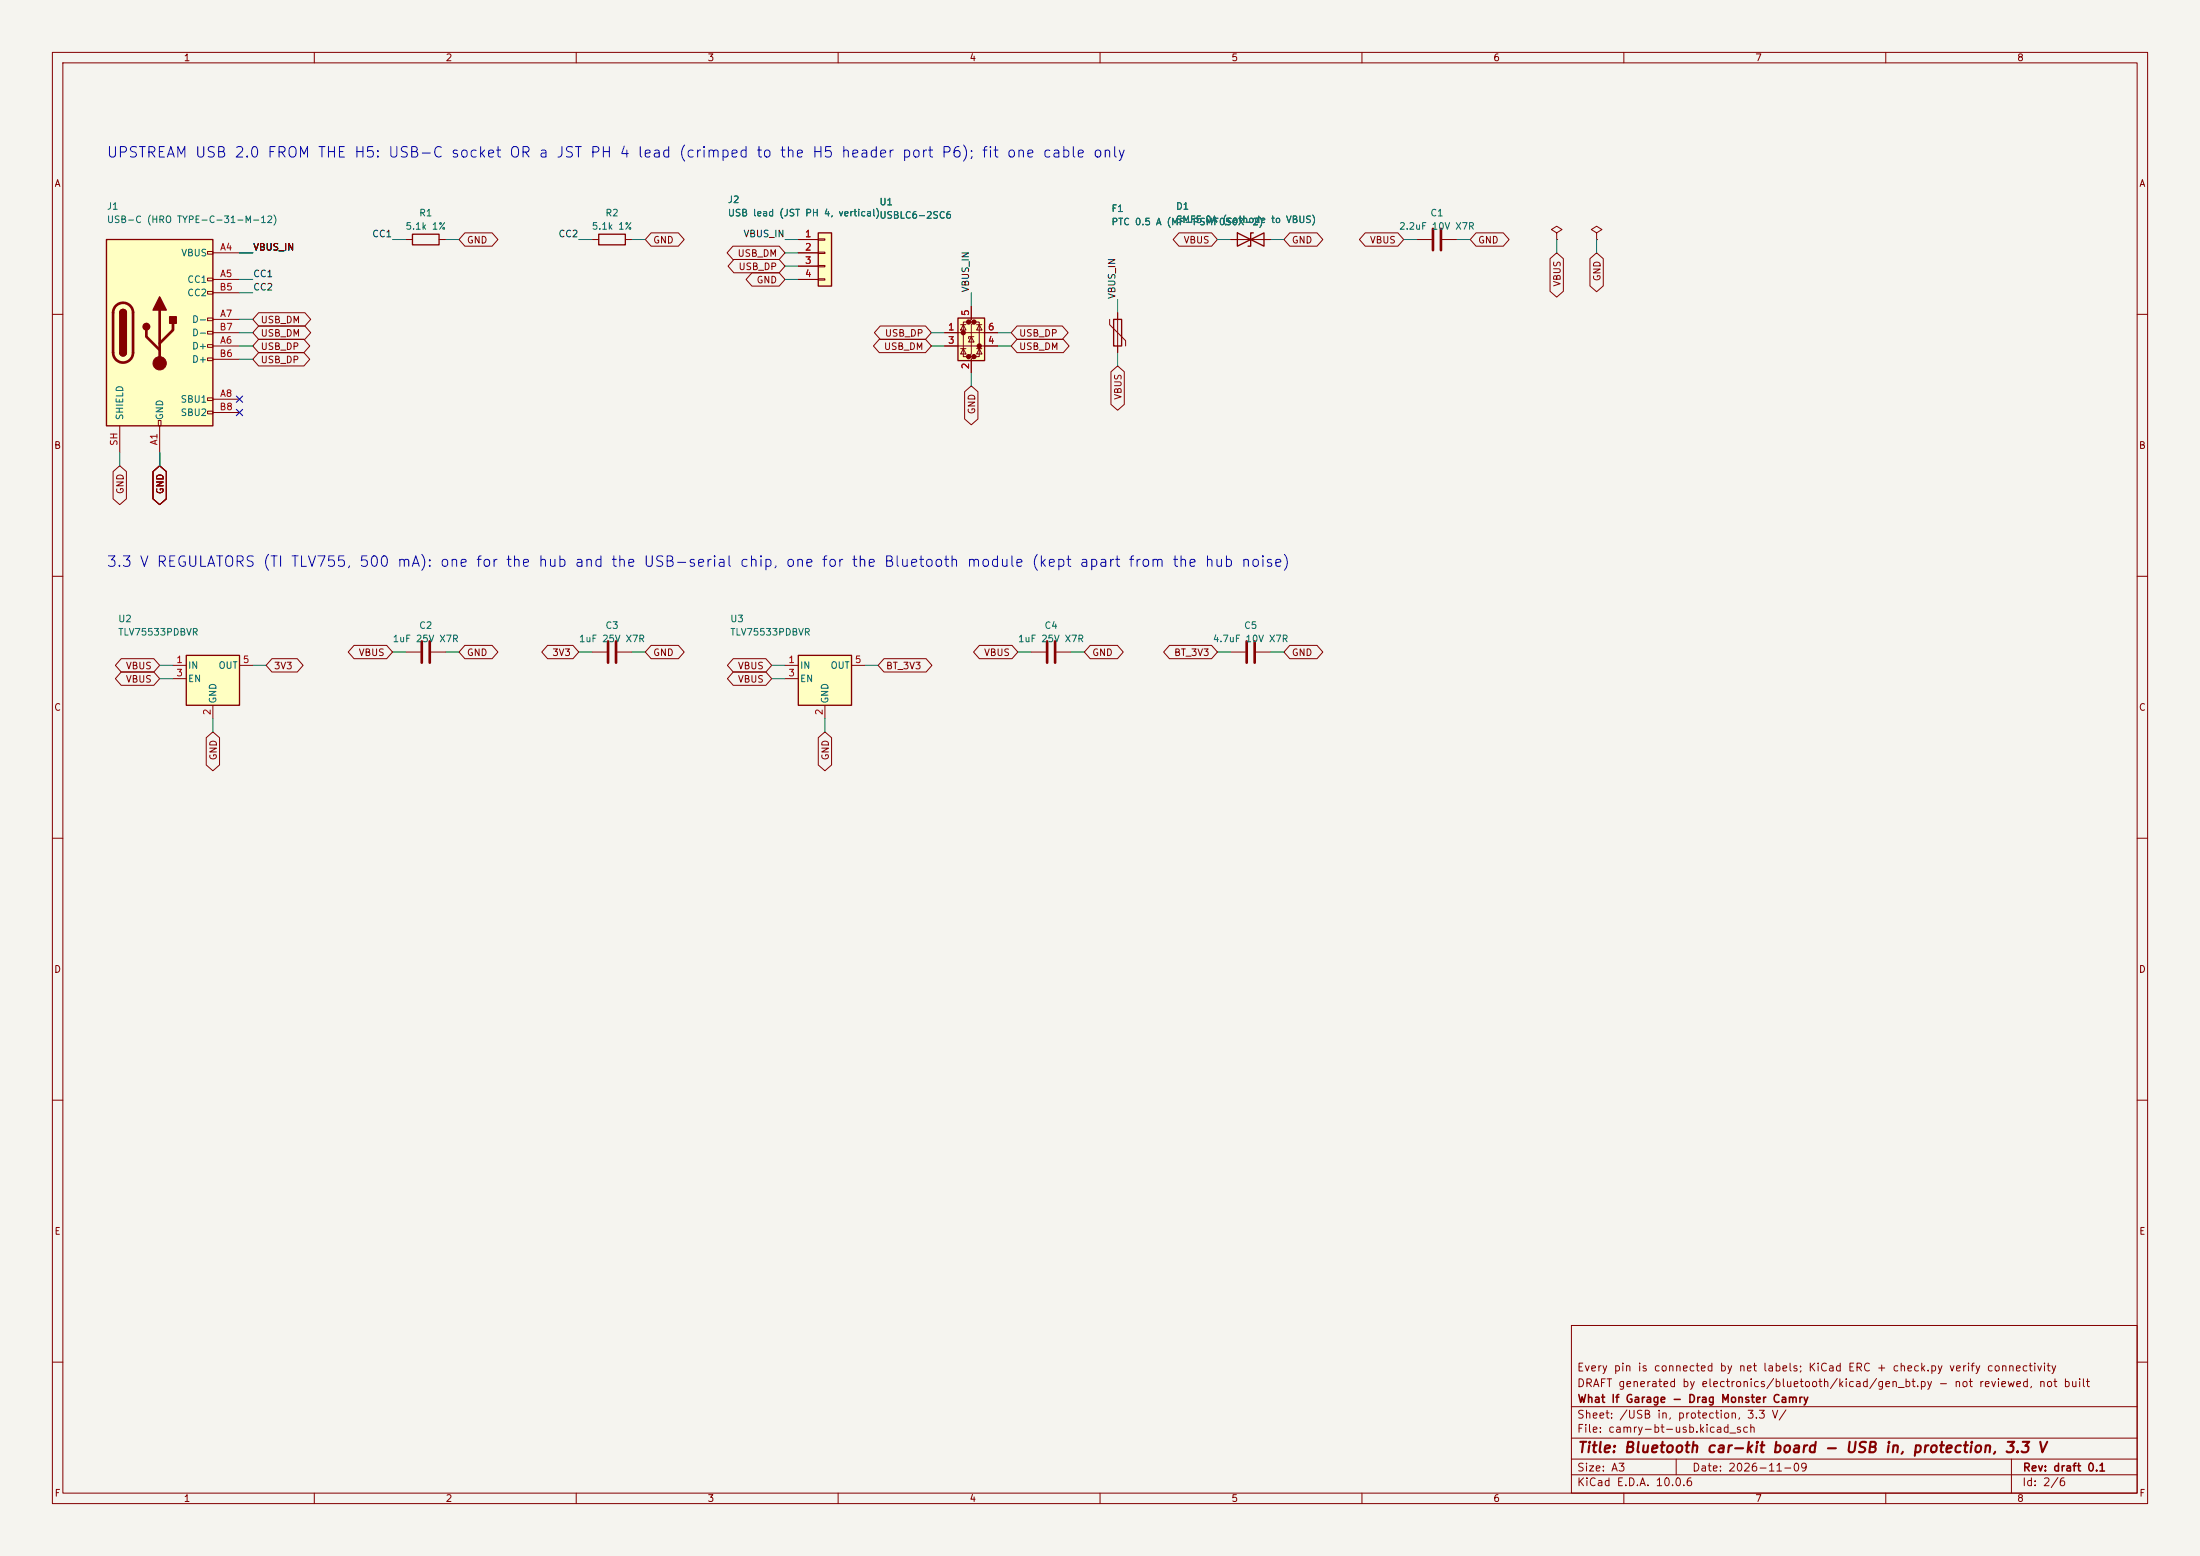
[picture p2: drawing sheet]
<svg xmlns="http://www.w3.org/2000/svg" width="420mm" height="297mm" viewBox="0 0 420 297" stroke-linecap="round" stroke-linejoin="round" font-family="sans-serif">
<path d="M0 0h420v297h-420z" fill="#f5f4ef" stroke="#f5f4ef" stroke-width=".19"/>
<g fill="none" stroke="#840000" stroke-width=".19">
<path d="M10 10h400v277h-400zM12 12h396v273h-396zM60 10v2M110 10v2M160 10v2M210 10v2M260 10v2M310 10v2M360 10v2M10 60h2M408 60h2M10 110h2"/>
<path d="M408 110h2M77.5 124.5h2.8M82.3 124.5h2.8M10 160h2M408 160h2M10 210h2M408 210h2M300 253h108v32h-108zM10 260h2M300 278.5h108M300 274.5h108M300 268.5h108"/>
<path d="M320 278.5v3M384 278.5v6.5M408 260h2M60 285v2M110 285v2M160 285v2M210 285v2M260 285v2M300 281.5h108M310 285v2M360 285v2"/>
</g>
<path d="M80.5 122.4v4.1M82 122.4v4.1" fill="none" stroke="#840000" stroke-width=".51"/>
<path d="M35.6 125.1h10.1v9.5h-10.1z" fill="#ffffc2"/>
<path d="M78.7 44.7h5.1v2h-5.1zM212.6 61h1.5v5h-1.5zM35.6 125.1h10.1v9.5h-10.1z" fill="none" stroke="#840000" stroke-width=".25"/>
<g fill="none" stroke="#840000" stroke-width=".19">
<path d="M77.5 45.7h1.2M83.8 45.7h1.3M213.4 59.7v7.6M270.5 45.7h2.8M275.3 45.7h2.8M297.2 44.5l1-.7-1-.6-1 .6 1 .7v1.2M297.2 45.7h.1M304.8 44.5l1-.7-1-.6-1 .6 1 .7v1.2M304.8 45.7h.1M211.8 61v1l3.1 3v1M33 127h2.6M33 129.5h2.6"/>
<path d="M40.6 134.6v2.6M45.7 127h2.6M234.9 124.5h2.8M239.8 124.5h2.8"/>
</g>
<path d="M273.6 43.7v4.1M275.1 43.7v4.1M238 122.4v4.1M239.5 122.4v4.1" fill="none" stroke="#840000" stroke-width=".51"/>
<path d="M156.2 44.5h2.5v10.1h-2.5z" fill="#ffffc2"/>
<path d="M156.2 44.5h2.5v10.1h-2.5z" fill="none" stroke="#840000" stroke-width=".25"/>
<path d="M152.4 45.7h3.8M152.4 48.3h3.8M152.4 50.8h3.8M152.4 53.3h3.8M156.2 45.6h1.3v.2h-1.3zM156.2 48.1h1.3v.3h-1.3zM156.2 50.7h1.3v.2h-1.3zM156.2 53.2h1.3v.3h-1.3z" fill="none" stroke="#840000" stroke-width=".19"/>
<path d="M182.9 60.7h5.1v8.1h-5.1z" fill="#ffffc2"/>
<g fill="#840000" stroke="#840000" stroke-width=".51">
<circle cx="183.9" cy="63.5" r=".25"/>
<circle cx="184.9" cy="61.5" r=".25"/>
<circle cx="184.9" cy="68.1" r=".25"/>
<circle cx="185.9" cy="61.5" r=".25"/>
<circle cx="185.9" cy="68.1" r=".25"/>
<circle cx="186.9" cy="66" r=".25"/>
</g>
<g fill="none" stroke="#840000" stroke-width=".19">
<path d="M185.4 58.4v2.6l-.5 .5h1l-.5 .5v5.6l-.5 .5h1l-.5 .5v2.5M180.3 63.5h10.2M180.3 66h10.2M183.4 66.5h1M183.4 62h1M183.9 62l.5 1h-1zM183.9 66.5l.5 1.1h-1zM184.9 61.5h-1v6.6h1M185.4 64.3l.5 1h-1zM185.9 64.3h-1v.3M185.9 61.5h1v6.6h-1M186.4 66.5h1.1"/>
<path d="M186.4 62h1.1M186.9 62l.6 1h-1.1zM186.9 66.5l.6 1.1h-1.1z"/>
</g>
<path d="M182.9 60.7h5.1v8.1h-5.1z" fill="none" stroke="#840000" stroke-width=".25"/>
<path d="M20.3 45.7h20.3v35.6h-20.3z" fill="#ffffc2"/>
<g fill="none" stroke="#840000" stroke-width=".19">
<path d="M39.6 48h1v.5h-1zM39.6 53.1h1v.5h-1zM39.6 55.6h1v.5h-1zM40.6 48.3h5.1M40.6 53.3h5.1M40.6 55.9h5.1M113 45.7h1.3M119.4 45.7h1.2M234.9 45.7h7.7M39.6 60.7h1v.5h-1zM39.6 63.2h1v.6h-1zM39.6 65.8h1v.5h-1z"/>
<path d="M39.6 68.3h1v.5h-1zM39.6 75.9h1v.6h-1zM39.6 78.5h1v.5h-1zM40.6 66h5.1M40.6 61h5.1M40.6 76.2h5.1M40.6 68.6h5.1M40.6 63.5h5.1M40.6 78.7h5.1M22.9 81.3v5.1M30.2 80.3h.5v1h-.5zM30.5 81.3v5.1"/>
<path d="M113 124.5h2.8M117.9 124.5h2.7M196.8 124.5h2.8M201.7 124.5h2.8"/>
</g>
<path d="M20.3 45.7h20.3v35.6h-20.3zM22.9 59.7a.64 .64 0 0 1 .6-.6 .64 .64 0 0 1 .6 .6M114.3 44.7h5.1v2h-5.1zM236.2 44.5v2.5l5.1-2.5v2.5zM239.3 44.5h-.5v2.5h-.5M22.9 67.3a.64 .64 0 0 0 .6 .6 .64 .64 0 0 0 .6-.6" fill="none" stroke="#840000" stroke-width=".25"/>
<path d="M22.1 58.4a1.9 1.9 0 0 1 2.1-.5 1.9 1.9 0 0 1 1.2 1.8v7.6a1.91 1.91 0 0 1-1.9 1.9 1.91 1.91 0 0 1-1.9-1.9v-7.8l.2-.6zM30.5 59.2v10.1M27.9 63v1.3l2.6 2.5M33 61.7v1.3l-2.5 2.5M116.1 122.4v4.1M117.6 122.4v4.1M199.9 122.4v4.1M201.4 122.4v4.1" fill="none" stroke="#840000" stroke-width=".51"/>
<g fill="#840000" stroke="#840000" stroke-width=".25">
<path d="M22.9 59.7h1.2v7.6h-1.2z"/>
<path d="M23 59.2a.64 .64 0 0 1 .7-.1 .64 .64 0 0 1 .4 .6h-1.2z"/>
<path d="M22.9 67.3h1.2a.64 .64 0 0 1-.6 .6 .64 .64 0 0 1-.6-.6z"/>
<path d="M30.5 56.6l1.2 2.6h-2.5z"/>
<path d="M32.4 60.5h1.3v1.2h-1.3z"/>
<circle cx="27.9" cy="62.4" r=".63"/>
</g>
<circle cx="30.5" cy="69.3" r="1.27" fill="#840000" stroke="#840000" stroke-width=".19"/>
<path d="M152.4 125.1h10.2v9.5h-10.2z" fill="#ffffc2"/>
<path d="M152.4 125.1h10.2v9.5h-10.2z" fill="none" stroke="#840000" stroke-width=".25"/>
<g fill="none" stroke="#840000" stroke-width=".19">
<path d="M49.4 59.7h8.8l1.1 1.3-1.1 1.2h-8.8l-1.1-1.2zM88.7 44.4h5.2l1.2 1.3-1.2 1.3h-5.2l-1.1-1.3zM124.3 44.4h5.2l1.1 1.3-1.1 1.3h-5.2l-1.1-1.3zM139.9 47h8.8l1.2 1.3-1.2 1.2h-8.8l-1.1-1.2zM140.1 49.5h8.6l1.2 1.3-1.2 1.3h-8.6l-1.1-1.3zM143.5 52.1h5.2l1.2 1.2-1.2 1.3h-5.2l-1.1-1.3zM152.4 45.7h3.8M152.4 48.3h3.8M152.4 50.8h3.8M152.4 53.3h3.8M185.4 58.4v2.6M213.4 59.7v1.3"/>
<path d="M225.1 44.4h6.2l1.1 1.3-1.1 1.3h-6.2l-1.1-1.3zM234.9 45.7h2.6M240 45.7h2.6M246.2 44.4h5.2l1.1 1.3-1.1 1.3h-5.2l-1.1-1.3zM260.6 44.4h6.3l1.1 1.3-1.1 1.3h-6.3l-1.1-1.3zM281.8 44.4h5.2l1.1 1.3-1.1 1.3h-5.2l-1.1-1.3zM295.9 49.4l1.3-1.1 1.3 1.1v6.2l-1.3 1.1-1.3-1.1zM303.5 49.4l1.3-1.1 1.3 1.1v5.2l-1.3 1.1-1.3-1.1zM49.4 64.8h8.6l1.1 1.2-1.1 1.3h-8.6l-1.1-1.3zM49.4 67.3h8.6l1.1 1.3-1.1 1.3h-8.6l-1.1-1.3zM49.4 62.2h8.8l1.1 1.3-1.1 1.3h-8.8l-1.1-1.3zM167.9 64.8h8.8l1.1 1.2-1.1 1.3h-8.8l-1.2-1.3z"/>
<path d="M168 62.2h8.7l1.1 1.3-1.1 1.3h-8.7l-1.1-1.3zM180.3 63.5h2.6M180.3 66h2.6M184.1 74.8l1.3-1.1 1.3 1.1v5.2l-1.3 1.1-1.3-1.1zM185.4 68.6v2.5M188 63.5h2.5M188 66h2.5M194.2 64.8h8.8l1.1 1.2-1.1 1.3h-8.8l-1.2-1.3zM194.2 62.2h8.6l1.1 1.3-1.1 1.3h-8.6l-1.2-1.3zM212.1 71l1.3-1.1 1.2 1.1v6.2l-1.2 1.1-1.3-1.1zM213.4 66v1.3M21.6 90l1.3-1.1 1.2 1.1v5.2l-1.2 1.1-1.3-1.1z"/>
<path d="M29.2 90l1.3-1.1 1.3 1.1v5.2l-1.3 1.1-1.3-1.1zM23.1 128.3h6.3l1.1 1.2-1.1 1.3h-6.3l-1.1-1.3zM23.1 125.7h6.3l1.1 1.3-1.1 1.3h-6.3l-1.1-1.3zM51.9 125.7h4.9l1.1 1.3-1.1 1.3h-4.9l-1.1-1.3zM67.6 123.2h6.2l1.1 1.3-1.1 1.2h-6.2l-1.1-1.2zM88.7 123.2h5.2l1.2 1.3-1.2 1.2h-5.2l-1.1-1.2zM104.5 123.2h4.9l1.1 1.3-1.1 1.2h-4.9l-1.1-1.2zM124.3 123.2h5.2l1.1 1.3-1.1 1.2h-5.2l-1.1-1.2zM140 128.3h6.2l1.1 1.2-1.1 1.3h-6.2l-1.1-1.3zM140 125.7h6.2l1.1 1.3-1.1 1.3h-6.2l-1.1-1.3zM149.9 127h2.5M149.9 129.5h2.5"/>
<path d="M157.5 134.6v2.6M162.6 127h2.5M168.8 125.7h8l1.1 1.3-1.1 1.3h-8l-1.2-1.3zM187 123.2h6.2l1.1 1.3-1.1 1.2h-6.2l-1.1-1.2zM208.1 123.2h5.2l1.1 1.3-1.1 1.2h-5.2l-1.1-1.2zM223.3 123.2h8l1.1 1.3-1.1 1.2h-8l-1.2-1.2zM246.2 123.2h5.2l1.1 1.3-1.1 1.2h-5.2l-1.1-1.2zM39.4 140.8l1.2-1.1 1.3 1.1v5.2l-1.3 1.1-1.2-1.1zM156.2 140.8l1.3-1.1 1.3 1.1v5.2l-1.3 1.1-1.3-1.1z"/>
</g>
<g fill="none" stroke="#009600" stroke-width=".19">
<path d="M45.7 48.3h2.6M45.7 55.9h2.6M45.7 53.3h2.6M74.9 45.7h2.6M85.1 45.7h2.5M110.5 45.7h2.5M120.6 45.7h2.6M149.9 48.3h2.5M149.9 45.7h2.5M149.9 53.3h2.5M149.9 50.8h2.5M185.4 55.9v2.5"/>
<path d="M213.4 57.2v2.5M232.4 45.7h2.5M242.6 45.7h2.5M268 45.7h2.5M278.1 45.7h2.6M297.2 45.7v2.6M304.8 45.7v2.6M45.7 66h2.6M45.7 63.5h2.6M45.7 68.6h2.6M45.7 61h2.6M177.8 66h2.5"/>
<path d="M177.8 63.5h2.5M185.4 71.1v2.6M190.5 66h2.5M190.5 63.5h2.5M213.4 67.3v2.6M22.9 86.4v2.5M30.5 86.4v2.5M30.5 127h2.5M30.5 129.5h2.5M40.6 137.2v2.5M48.3 127h2.5M74.9 124.5h2.6"/>
<path d="M85.1 124.5h2.5M110.5 124.5h2.5M120.6 124.5h2.6M147.3 127h2.6M147.3 129.5h2.6M157.5 137.2v2.5M165.1 127h2.5M194.3 124.5h2.5M204.5 124.5h2.5M232.4 124.5h2.5M242.6 124.5h2.5"/>
</g>
<path d="M45.1 78.1l1.2 1.2M45.1 75.6l1.2 1.2M46.3 78.1l-1.2 1.2M46.3 75.6l-1.2 1.2" fill="none" stroke="#000084" stroke-width=".19"/>
<g font-size="2" fill="#0000c2">
<text x="20.2" y="30.6">UPSTREAM USB 2.0 FROM THE H5: USB-C socket OR a JST PH 4 lead (crimped to the H5 header port P6); fit one cable only</text>
<text x="20.2" y="108.7">3.3 V REGULATORS (TI TLV755, 500 mA): one for the hub and the USB-serial chip, one for the Bluetooth module (kept apart from the hub noise)</text>
</g>
<text font-size="2" fill="#840000" x="301" y="277.8">Title: Bluetooth car-kit board - USB in, protection, 3.3 V</text>
<g font-size="1.5" fill="#840000">
<text x="300.9" y="262.1">Every pin is connected by net labels; KiCad ERC + check.py verify connectivity</text>
<text x="300.9" y="265.1">DRAFT generated by electronics/bluetooth/kicad/gen_bt.py - not reviewed, not built</text>
<text x="301" y="268.1">What If Garage - Drag Monster Camry</text>
<text x="300.9" y="273.8">File: camry-bt-usb.kicad_sch</text>
<text x="300.9" y="271.1">Sheet: /USB in, protection, 3.3 V/</text>
<text x="300.9" y="281.2">Size: A3</text>
<text x="322.9" y="281.2">Date: 2026-11-09</text>
<text x="386" y="281.2">Rev: draft 0.1</text>
<text x="300.9" y="284">KiCad E.D.A. 10.0.6</text>
<text x="385.9" y="284">Id: 2/6</text>
</g>
<g font-size="1.3" fill="#840000">
<text x="35" y="12">1</text>
<text x="85" y="12">2</text>
<text x="135" y="12">3</text>
<text x="185" y="12">4</text>
<text x="235" y="12">5</text>
<text x="285" y="12">6</text>
<text x="335" y="12">7</text>
<text x="385" y="12">8</text>
<text x="10.3" y="36">A</text>
<text x="408.3" y="36">A</text>
<text x="89" y="46.8">GND</text>
<text x="124.6" y="46.8">GND</text>
<text x="225.9" y="46.8">VBUS</text>
<text x="246.5" y="46.8">GND</text>
<text x="261.4" y="46.8">VBUS</text>
<text x="282.1" y="46.8">GND</text>
<text x="140.7" y="49.3">USB_DM</text>
<text x="140.9" y="51.9">USB_DP</text>
<text x="305.9" y="53.8" transform="rotate(-90 305.9 53.8)">GND</text>
<text x="144.3" y="54.4">GND</text>
<text x="298.2" y="54.8" transform="rotate(-90 298.2 54.8)">VBUS</text>
<text x="49.7" y="62">USB_DM</text>
<text x="49.7" y="64.6">USB_DM</text>
<text x="168.8" y="64.6">USB_DP</text>
<text x="194.4" y="64.6">USB_DP</text>
<text x="49.7" y="67.1">USB_DP</text>
<text x="49.7" y="69.6">USB_DP</text>
<text x="168.6" y="67.1">USB_DM</text>
<text x="194.4" y="67.1">USB_DM</text>
<text x="214.4" y="76.4" transform="rotate(-90 214.4 76.4)">VBUS</text>
<text x="186.5" y="79.2" transform="rotate(-90 186.5 79.2)">GND</text>
<text x="10.2" y="86">B</text>
<text x="408.2" y="86">B</text>
<text x="23.9" y="94.4" transform="rotate(-90 23.9 94.4)">GND</text>
<text x="31.5" y="94.4" transform="rotate(-90 31.5 94.4)">GND</text>
<text x="68.4" y="125.5">VBUS</text>
<text x="89" y="125.5">GND</text>
<text x="105.3" y="125.5">3V3</text>
<text x="124.6" y="125.5">GND</text>
<text x="187.8" y="125.5">VBUS</text>
<text x="208.4" y="125.5">GND</text>
<text x="224" y="125.5">BT_3V3</text>
<text x="246.5" y="125.5">GND</text>
<text x="23.9" y="130.6">VBUS</text>
<text x="23.9" y="128.1">VBUS</text>
<text x="52.2" y="128.1">3V3</text>
<text x="140.8" y="130.6">VBUS</text>
<text x="140.8" y="128.1">VBUS</text>
<text x="169" y="128.1">BT_3V3</text>
<text x="10.2" y="136">C</text>
<text x="408.2" y="136">C</text>
<text x="41.7" y="145.2" transform="rotate(-90 41.7 145.2)">GND</text>
<text x="158.5" y="145.2" transform="rotate(-90 158.5 145.2)">GND</text>
<text x="10.2" y="186">D</text>
<text x="408.2" y="186">D</text>
<text x="10.3" y="236">E</text>
<text x="408.3" y="236">E</text>
<text x="10.3" y="286">F</text>
<text x="35" y="287">1</text>
<text x="85" y="287">2</text>
<text x="135" y="287">3</text>
<text x="185" y="287">4</text>
<text x="235" y="287">5</text>
<text x="285" y="287">6</text>
<text x="335" y="287">7</text>
<text x="385" y="287">8</text>
<text x="408.3" y="286">F</text>
</g>
<g font-size="1.3" fill="#006464">
<text x="20.3" y="40.3">J1</text>
<text x="79.9" y="41.6">R1</text>
<text x="115.5" y="41.6">R2</text>
<text x="138.8" y="39.1">J2</text>
<text x="138.8" y="41.6">USB lead (JST PH 4, vertical)</text>
<text x="167.8" y="39.5">U1</text>
<text x="212.1" y="40.8">F1</text>
<text x="224.4" y="40.3">D1</text>
<text x="273" y="41.6">C1</text>
<text x="20.3" y="42.9">USB-C (HRO TYPE-C-31-M-12)</text>
<text x="77.3" y="44.1">5.1k 1%</text>
<text x="112.9" y="44.1">5.1k 1%</text>
<text x="167.8" y="42">USBLC6-2SC6</text>
<text x="212.1" y="43.3">PTC 0.5 A (MF-PSMF050X-2)</text>
<text x="224.4" y="42.9">SMF5.0A (cathode to VBUS)</text>
<text x="267" y="44.1">2.2uF 10V X7R</text>
<text x="34.5" y="49.2">VBUS</text>
<text x="35.6" y="54.3">CC1</text>
<text x="35.6" y="56.8">CC2</text>
<text x="36.6" y="61.9">D-</text>
<text x="36.6" y="64.5">D-</text>
<text x="36.6" y="67">D+</text>
<text x="36.6" y="69.5">D+</text>
<text x="34.4" y="77.2">SBU1</text>
<text x="23.8" y="80.3" transform="rotate(-90 23.8 80.3)">SHIELD</text>
<text x="31.4" y="80.3" transform="rotate(-90 31.4 80.3)">GND</text>
<text x="34.4" y="79.7">SBU2</text>
<text x="22.5" y="119.1">U2</text>
<text x="139.3" y="119.1">U3</text>
<text x="22.5" y="121.6">TLV75533PDBVR</text>
<text x="74.9" y="122.9">1uF 25V X7R</text>
<text x="79.9" y="120.3">C2</text>
<text x="110.4" y="122.9">1uF 25V X7R</text>
<text x="115.5" y="120.3">C3</text>
<text x="139.3" y="121.6">TLV75533PDBVR</text>
<text x="194.2" y="122.9">1uF 25V X7R</text>
<text x="199.3" y="120.3">C4</text>
<text x="231.4" y="122.9">4.7uF 10V X7R</text>
<text x="237.4" y="120.3">C5</text>
<text x="35.8" y="128">IN</text>
<text x="35.8" y="130.5">EN</text>
<text x="41.6" y="128">OUT</text>
<text x="152.6" y="128">IN</text>
<text x="152.6" y="130.5">EN</text>
<text x="158.5" y="128">OUT</text>
<text x="41.6" y="134.4" transform="rotate(-90 41.6 134.4)">GND</text>
<text x="158.4" y="134.4" transform="rotate(-90 158.4 134.4)">GND</text>
</g>
<g font-size="1.3" fill="#0f0f0f">
<text x="71" y="45.6">CC1</text>
<text x="106.5" y="45.6">CC2</text>
<text x="141.8" y="45.6">VBUS_IN</text>
<text x="48.2" y="48.1">VBUS_IN</text>
<text x="48.2" y="53.2">CC1</text>
<text x="48.2" y="55.8">CC2</text>
<text x="185.3" y="55.9" transform="rotate(-90 185.3 55.9)">VBUS_IN</text>
<text x="213.2" y="57.2" transform="rotate(-90 213.2 57.2)">VBUS_IN</text>
</g>
<g font-size="1.3" fill="#a90000">
<text x="153.6" y="45.6">1</text>
<text x="41.9" y="48.1">A4</text>
<text x="41.9" y="53.2">A5</text>
<text x="153.6" y="48.1">2</text>
<text x="153.6" y="50.7">3</text>
<text x="153.6" y="53.2">4</text>
<text x="41.8" y="55.7">B5</text>
<text x="41.8" y="63.4">B7</text>
<text x="41.9" y="65.9">A6</text>
<text x="41.9" y="60.8">A7</text>
<text x="180.9" y="63.4">1</text>
<text x="180.9" y="65.9">3</text>
<text x="185.3" y="60.4" transform="rotate(-90 185.3 60.4)">5</text>
<text x="188.5" y="65.9">4</text>
<text x="188.5" y="63.4">6</text>
<text x="41.8" y="68.4">B6</text>
<text x="185.3" y="70.6" transform="rotate(-90 185.3 70.6)">2</text>
<text x="41.9" y="76.1">A8</text>
<text x="41.8" y="78.6">B8</text>
<text x="22.7" y="85.2" transform="rotate(-90 22.7 85.2)">SH</text>
<text x="30.3" y="85.1" transform="rotate(-90 30.3 85.1)">A1</text>
<text x="33.6" y="126.9">1</text>
<text x="33.6" y="129.4">3</text>
<text x="46.3" y="126.9">5</text>
<text x="150.4" y="126.9">1</text>
<text x="150.4" y="129.4">3</text>
<text x="163.1" y="126.9">5</text>
<text x="40.5" y="136.6" transform="rotate(-90 40.5 136.6)">2</text>
<text x="157.3" y="136.6" transform="rotate(-90 157.3 136.6)">2</text>
</g>
</svg>
